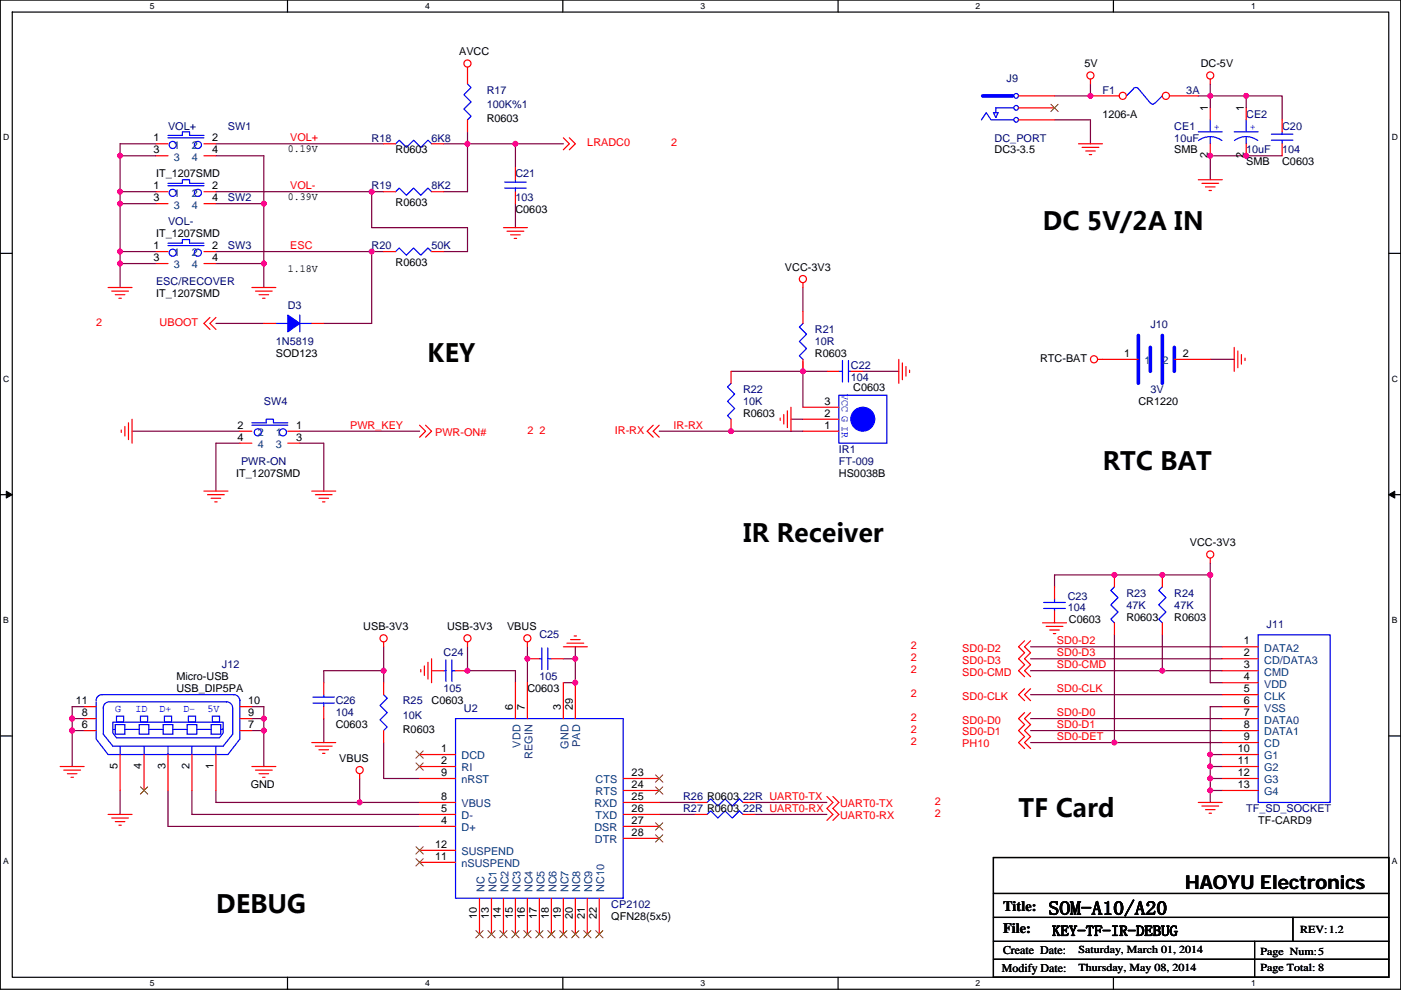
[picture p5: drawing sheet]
<svg xmlns="http://www.w3.org/2000/svg" width="297mm" height="210mm" viewBox="0 0 297 210" stroke-linecap="round" stroke-linejoin="round" font-family="sans-serif">
<path d="M.1 0h296.9v209.8h-296.9zM2.6 2.6h291.8v204.7h-291.8z" fill="none" stroke="#000" stroke-width=".25"/>
<g fill="#fff">
<path d="M31.8 .3h1v2h-1z"/>
<path d="M31.8 207.5h1v2.1h-1z"/>
</g>
<path d="M61 0v2.6M61 207.3v2.5" fill="none" stroke="#000" stroke-width=".25"/>
<g fill="#fff">
<path d="M90.1 .3h1v2h-1z"/>
<path d="M90.1 207.5h1v2.1h-1z"/>
</g>
<path d="M119.3 0v2.6M119.3 207.3v2.5" fill="none" stroke="#000" stroke-width=".25"/>
<g fill="#fff">
<path d="M148.5 .3h1v2h-1z"/>
<path d="M148.5 207.5h1v2.1h-1z"/>
</g>
<path d="M177.7 0v2.6M177.7 207.3v2.5" fill="none" stroke="#000" stroke-width=".25"/>
<g fill="#fff">
<path d="M206.9 .3h1v2h-1z"/>
<path d="M206.9 207.5h1v2.1h-1z"/>
</g>
<path d="M236.1 0v2.6M236.1 207.3v2.5" fill="none" stroke="#000" stroke-width=".25"/>
<g fill="#fff">
<path d="M265.2 .3h1v2h-1z"/>
<path d="M265.2 207.5h1v2.1h-1z"/>
<path d="M.7 28.2h1.3v2h-1.3z"/>
<path d="M295.1 28.2h1.3v2h-1.3z"/>
<path d="M.7 79.3h1.3v2.1h-1.3z"/>
<path d="M295.1 79.3h1.3v2.1h-1.3z"/>
</g>
<path d="M.1 53.7h2.5M294.4 53.7h2.6" fill="none" stroke="#000" stroke-width=".25"/>
<g fill="#fff">
<path d="M.7 130.5h1.2v2h-1.2z"/>
<path d="M295.1 130.5h1.2v2h-1.2z"/>
</g>
<path d="M.1 104.9h2.5M294.4 104.9h2.6" fill="none" stroke="#000" stroke-width=".25"/>
<path d="M1.3 104.2l1.3 .7-1.3 .7zM294.4 104.9l1.3-.7v1.4z" fill="#000" stroke="#000" stroke-width=".21"/>
<g fill="#fff">
<path d="M.7 181.7h1.2v2h-1.2z"/>
<path d="M295.1 181.7h1.2v2h-1.2z"/>
</g>
<path d="M.1 156.1h2.5M294.4 156.1h2.6M210.6 181.9h83.8v25.4h-83.8zM210.6 189.5h83.8M210.6 194.6h83.8M210.6 199.7h83.8M266 199.7v7.6M274.1 194.6v5.1M210.6 203.5h83.8" fill="none" stroke="#000" stroke-width=".25"/>
<g fill="none" stroke="#800040" stroke-width=".25">
<path d="M231.2 17.8v2.5h-7.6M256.6 17.8v2.5M25.5 33v7.7h7.6M33.1 30.5h-7.6v2.5h7.6M45.8 30.5h35.5M45.8 33h10.1v10.2M94 30.5h5.1M99.1 30.5h10.2v5.1M99.1 28v2.5M99.1 30.5v10.2h-5.1M109.3 30.5h10.1M223.6 25.4h7.6v5.1"/>
<path d="M254.1 20.3h2.5M256.6 20.3h7.6v2.6M256.6 20.3v2.6M264.2 20.3h7.6v5.1M271.8 33h-15.2v5.1M25.5 53.4v2.5h7.6M25.5 55.9v5.1M25.5 40.7v2.5M25.5 43.2h7.6M25.5 43.2v10.2h7.6M45.8 55.9h10.1M45.8 43.2h10.1"/>
<path d="M45.8 40.7h33M45.8 53.4h33v15.2h-10.2M55.9 55.9v5.1M55.9 43.2v12.7M78.8 40.7h2.5M78.8 53.4h2.5M78.8 40.7v7.6h20.3v5.1h-5.1M109.3 43.2v5.1M45.8 68.6h10.1M155 78.8h15.2M170.2 61v5.1M170.2 78.8h5.1"/>
<path d="M170.2 78.8v7.6M170.2 76.7v2.1M182.9 78.8h7.7M256.6 76.2h5.1M28 91.5h22.9M50.9 94h-5.1v10.2M63.6 94h5v10.2M63.6 91.5h25.4M139.8 91.5h30.4M167.7 88.9h2.5M256.6 119.4v2.5M81.3 137.2v5.1"/>
<path d="M99.1 137.2v5.1h10.2v2.5M111.8 137.2v7.6M119.4 139.7h2.6M122 139.7v5.1h-2.6M122 137.2v2.5M218.5 139.7h40.6M218.5 137.2h40.6M236.3 134.6v22.9M246.4 134.6v7.7M256.6 121.9v22.9h2.5M256.6 121.9h-33v2.6M15.3 155v7.6"/>
<path d="M15.3 152.4v2.6M15.3 155h2.5M15.3 152.4h2.5M17.8 149.9h-2.5v2.5M53.4 149.9h2.5v2.5M53.4 152.4h2.5M53.4 155h2.5M55.9 155v7.6M55.9 152.4v2.6M68.6 152.4v5.1M81.3 142.3v2.5M81.3 157.5v7.6h7.7"/>
<path d="M81.3 142.3h-12.7v2.5M218.5 142.3h27.9M218.5 147.3h40.6M218.5 155h40.6M218.5 152.4h40.6M218.5 157.5h17.8M236.3 157.5h22.8M246.4 142.3h12.7M259.1 149.9h-2.5v10.1M25.5 167.7v5M35.6 167.7v7.6h53.4M40.7 167.7v5h48.3"/>
<path d="M45.8 167.7v2.5h30.5M76.3 170.2h12.7M76.3 165.1v5.1M139.8 170.2h7.6M139.8 172.7h7.6M160.1 170.2h15.2M160.1 172.7h15.2M256.6 162.6v2.5M256.6 167.7v2.5M256.6 160v2.6M256.6 162.6h2.5M256.6 160h2.5"/>
<path d="M256.6 165.1h2.5M256.6 167.7h2.5M256.6 165.1v2.6"/>
</g>
<g fill="#f0f" stroke="#f0f" stroke-width=".25">
<circle cx="246.4" cy="142.2" r=".5"/>
<circle cx="256.6" cy="162.6" r=".5"/>
<circle cx="256.6" cy="167.6" r=".5"/>
<circle cx="81.3" cy="142.2" r=".5"/>
<circle cx="78.8" cy="40.6" r=".5"/>
<circle cx="109.3" cy="30.5" r=".5"/>
<circle cx="99.1" cy="30.5" r=".5"/>
<circle cx="25.4" cy="33" r=".5"/>
<circle cx="25.4" cy="55.9" r=".5"/>
<circle cx="55.9" cy="43.2" r=".5"/>
<circle cx="25.4" cy="53.3" r=".5"/>
<circle cx="25.4" cy="43.2" r=".5"/>
<circle cx="25.4" cy="40.6" r=".5"/>
<circle cx="55.9" cy="55.9" r=".5"/>
<circle cx="15.3" cy="152.4" r=".5"/>
<circle cx="15.3" cy="154.9" r=".5"/>
<circle cx="55.9" cy="154.9" r=".5"/>
<circle cx="55.9" cy="152.4" r=".5"/>
<circle cx="111.8" cy="139.7" r=".5"/>
<circle cx="76.2" cy="170.2" r=".5"/>
<circle cx="78.8" cy="53.3" r=".5"/>
<circle cx="236.3" cy="157.5" r=".5"/>
<circle cx="256.6" cy="121.9" r=".5"/>
<circle cx="246.4" cy="121.9" r=".5"/>
<circle cx="256.6" cy="160" r=".5"/>
<circle cx="236.3" cy="121.9" r=".5"/>
<circle cx="122" cy="144.8" r=".5"/>
<circle cx="122" cy="139.7" r=".5"/>
<circle cx="99.1" cy="142.2" r=".5"/>
<circle cx="256.6" cy="165.1" r=".5"/>
<circle cx="155" cy="91.4" r=".5"/>
<circle cx="170.2" cy="78.7" r=".5"/>
<circle cx="256.6" cy="20.3" r=".5"/>
<circle cx="231.2" cy="20.3" r=".5"/>
<circle cx="264.2" cy="20.3" r=".5"/>
<circle cx="264.2" cy="33" r=".5"/>
<circle cx="256.6" cy="33" r=".5"/>
</g>
<g fill="none" stroke="#f00" stroke-width=".25">
<path d="M99.1 14.2v1.1M231.2 16.8v1M256.6 16.8v1M81.3 30.5h2.6M91.5 30.5h2.5M109.3 35.6v2.5M119.4 29.2l1.3 1.3-1.3 1.3M120.7 29.2l1.3 1.3-1.3 1.3M228.7 30.5h5M229.4 31.3h3.6M230.2 32h2M230.9 32.8h.6"/>
<path d="M254.1 38.1h5M254.8 38.9h3.6M255.6 39.6h2M256.6 22.9v2.5M256.6 30.5v2.5M264.2 22.9v2.5M264.2 30.5v2.5M271.8 25.4v2.6M271.8 30.5v2.5M81.3 53.4h2.6M81.3 40.7h2.6M91.5 53.4h2.5"/>
<path d="M91.5 40.7h2.5M106.7 48.3h5.1M107.5 49h3.6M108.3 49.8h2M109 50.6h.5M109.3 40.7v2.5M170.2 60v1M256.3 40.4h.6M22.9 61h5.1M23.7 61.7h3.5M24.4 62.5h2.1M25.2 63.3h.5"/>
<path d="M44.5 67.3l-1.3 1.3 1.3 1.3M45.8 67.3l-1.3 1.3 1.3 1.3M53.4 61h5.1M54.2 61.7h3.5M54.9 62.5h2.1M55.7 63.3h.5M55.9 68.6h2.6M66.1 68.6h2.5M155 78.8v2.5M170.2 76.2v2.6M170.2 66.1v2.5M175.3 78.8h2.6"/>
<path d="M180.4 78.8h2.5M190.6 76.2v5.1M191.3 77v3.5M192.1 77.7v2.1M192.8 78.5v.5M232.7 76.2h8.7M249 76.2h7.6M261.7 73.7v5.1M262.4 74.4v3.6M263.2 75.2v2M264 76v.5M25.7 91.2v.5"/>
<path d="M26.5 90.4v2.1M27.2 89.7v3.5M28 88.9v5.1M89 90.2l1.2 1.3-1.2 1.2M90.2 90.2l1.3 1.3-1.3 1.2M138.5 90.2l-1.3 1.3 1.3 1.2M139.8 90.2l-1.3 1.3 1.3 1.2M155 88.9v2.6M165.4 88.7v.5M166.2 87.9v2M166.9 87.1v3.6M167.7 86.4v5.1"/>
<path d="M170.2 91.5h7.7M170.2 88.9h7.7M170.2 86.4h7.7M43.2 104.2h5.1M44 104.9h3.6M44.8 105.7h2M45.5 106.4h.5M66.1 104.2h5.1M66.9 104.9h3.5M67.6 105.7h2.1M68.4 106.4h.5M256.6 118.4v1"/>
<path d="M81.3 136.2v1M91.5 139.7v5.1M99.1 136.2v1M111.8 139.7h2.6M111.8 136.2v1M116.9 139.7h2.5M119.4 137.2h5.1M120.2 136.4h3.6M121 135.7h2M121.7 134.9h.5M217.2 135.9l-1.2 1.3 1.2 1.3-1.2 1.2 1.2 1.3-1.2 1.3 1.2 1.2M218.5 135.9l-1.3 1.3 1.3 1.3-1.3 1.2 1.3 1.3-1.3 1.3 1.3 1.2"/>
<path d="M221 132.1h5.1M221.8 132.9h3.6M222.6 133.6h2M223.3 134.4h.5M223.6 129.6v2.5M223.6 124.5v2.5M236.3 132.1v2.5M236.3 121.9v2.6M246.4 132.1v2.5M246.4 121.9v2.6M259.1 139.7h7.7M259.1 137.2h7.7"/>
<path d="M17.8 152.4h2.6M17.8 155h2.6M17.8 149.9h2.6M50.9 155h2.5M50.9 152.4h2.5M50.9 149.9h2.5M66.1 157.5h5.1M66.9 158.3h3.5M67.6 159h2.1M68.4 159.8h.5M68.6 144.8v2.5M68.6 149.9v2.5"/>
<path d="M81.3 144.8v2.5M81.3 155v2.5M89.2 142v.5M90 141.2v2.1M90.7 140.5v3.5M91.5 142.3h2.5M96.6 142.3h2.5M109.3 144.8v7.6M111.8 144.8v7.6M119.4 144.8v7.6M122 144.8v7.6M217.2 146.1l-1.2 1.2 1.2 1.3"/>
<path d="M217.2 151.2l-1.2 1.2 1.2 1.3-1.2 1.3 1.2 1.2-1.2 1.3 1.2 1.3M218.5 146.1l-1.3 1.2 1.3 1.3M218.5 151.2l-1.3 1.2 1.3 1.3-1.3 1.3 1.3 1.2-1.3 1.3 1.3 1.3M259.1 142.3h7.7M259.1 144.8h7.7M259.1 147.3h7.7M259.1 149.9h7.7M259.1 152.4h7.7M259.1 155h7.7M259.1 157.5h7.7M12.8 162.6h5M13.5 163.3h3.6"/>
<path d="M14.3 164.1h2M15 164.9h.6M22.9 172.7h5.1M23.7 173.5h3.5M24.4 174.3h2.1M25.2 175h.5M25.5 160v7.7M30.5 160v7.7M35.6 160v7.7M40.7 160v7.7M45.8 160v7.7M53.4 162.6h5.1"/>
<path d="M54.2 163.3h3.5M54.9 164.1h2.1M55.7 164.9h.5M76.3 164.1v1M89 160h7.6M89 162.6h7.6M89 175.3h7.6M89 172.7h7.6M89 170.2h7.6M89 165.1h7.6M132.1 165.1h7.7M132.1 167.7h7.7"/>
<path d="M132.1 170.2h7.7M132.1 172.7h7.7M132.1 175.3h7.7M132.1 177.8h7.7M147.4 170.2h2.5M147.4 172.7h2.5M157.5 170.2h2.6M157.5 172.7h2.6M175.3 168.9l1.3 1.3-1.3 1.3 1.3 1.2-1.3 1.3M176.6 168.9l1.3 1.3-1.3 1.3 1.3 1.2-1.3 1.3M254.1 170.2h5M254.8 171h3.6"/>
<path d="M255.6 171.7h2M256.3 172.5h.6M259.1 160h7.7M259.1 162.6h7.7M259.1 165.1h7.7M259.1 167.7h7.7M89 182.9h7.6M89 180.4h7.6M101.7 190.5v7.6M104.2 190.5v7.6M106.7 190.5v7.6M109.3 190.5v7.6"/>
<path d="M111.8 190.5v7.6M114.4 190.5v7.6M116.9 190.5v7.6M119.4 190.5v7.6M122 190.5v7.6M124.5 190.5v7.6M127.1 190.5v7.6"/>
<circle cx="99.1" cy="13.5" r=".76"/>
<circle cx="231.2" cy="16" r=".76"/>
<circle cx="256.6" cy="16" r=".76"/>
<circle cx="170.2" cy="59.2" r=".76"/>
<circle cx="231.9" cy="76.2" r=".76"/>
<circle cx="256.6" cy="117.6" r=".76"/>
<circle cx="81.3" cy="135.4" r=".76"/>
<circle cx="99.1" cy="135.4" r=".76"/>
<circle cx="111.8" cy="135.4" r=".76"/>
<circle cx="76.2" cy="163.3" r=".76"/>
</g>
<g fill="none" stroke="#00f" stroke-width=".25">
<path d="M240.3 18.8l-1.5 1.5M241.4 18.8l-.6-.2-.5 .2M241.4 18.8l2.5 3.1M83.9 30.5l.7-.8 1.6 1.6 1.5-1.6 1.5 1.6 1.5-1.6 .8 .8M107 39.9h4.6M107 38.6h4.6M109.3 38.1v.5M109.3 39.9v.8M244.8 21.8l-.4 .3-.5-.3M246.4 20.3l-1.5 1.6M254.1 28h5M254.1 29.8a4.1 4.1 0 0 1 5 0"/>
<path d="M256.6 29v1.5M256.6 25.4v2.6M261.7 28h5.1M261.7 29.8a4.1 4.1 0 0 1 5 0M264.2 29v1.5M264.2 25.4v2.6M269.6 29.7h4.5M269.6 28.5h4.5M271.8 28v.5M271.8 29.7v.8M83.9 53.4l.7-.8 1.6 1.5 1.5-1.5 1.5 1.5 1.5-1.5 .8 .8M83.9 40.7l.7-.8 1.6 1.5 1.5-1.5 1.5 1.5 1.5-1.5 .8 .8"/>
<path d="M58.5 68.6h2.5M63.6 66.8v3.6M63.6 68.6h2.5M170.2 68.6l-.7 .8 1.5 1.5-1.5 1.5 1.5 1.5-1.5 1.6 .7 .7M177.9 78.8h.7M178.6 76.5v4.5M179.9 76.5v4.5M179.9 78.8h.5M155 81.3l-.8 .8 1.6 1.5-1.6 1.5 1.6 1.5-1.6 1.6 .8 .7M177.9 83.8h10.1v10.2h-10.1zM94.5 140v4.5M95.8 140v4.5"/>
<path d="M114.4 139.7h.5M114.9 137.4v4.6M116.1 137.4v4.6M116.1 139.7h.8M221.3 127.8h4.6M221.3 129.1h4.6M223.6 129.1v.5M223.6 127v.8M236.3 124.5l-.8 .7 1.5 1.6-1.5 1.5 1.5 1.5-1.5 1.5 .8 .8M246.4 124.5l-.7 .7 1.5 1.6-1.5 1.5 1.5 1.5-1.5 1.5 .7 .8M266.8 134.6h15.2v35.6h-15.2zM23.9 154.7h.5"/>
<path d="M24.4 153.7h2.1v2h-2.1zM24.7 151.9h1.5v1.3h-1.5zM25.5 158.3v1.7M26.5 154.7h3M29.5 153.7h2.1v2h-2.1zM29.8 151.9h1.5v1.3h-1.5zM30.5 158.3v1.7M31.6 154.7h3M34.6 153.7h2v2h-2zM34.9 151.9h1.5v1.3h-1.5zM35.6 158.3v1.7M36.6 154.7h3.1"/>
<path d="M39.7 153.7h2v2h-2zM39.9 151.9h1.6v1.3h-1.6zM40.7 158.3v1.7M41.7 154.7h3.1M44.8 153.7h2v2h-2zM45 151.9h1.5v1.3h-1.5zM45.8 158.3v1.7M46.8 154.7h.5v-1.5h-23.4v2.3l.8 1h21.8l.8-1v-.8M48 148.9a1.26 1.26 0 0 1 1.3 1.2M48.1 148.9h-24.9a1.24 1.24 0 0 0-1.3 1.2v5.6l2 2.6h23.4l2-2.6v-5.6M49.6 147.3a1.26 1.26 0 0 1 1.2 1.3M49.6 147.3h-27.9a1.24 1.24 0 0 0-1.3 1.3"/>
<path d="M50.9 148.4v8.3l-2.6 3.3h-25.4l-2.5-3.3v-7.8M66.4 149.1h4.5M66.4 147.8h4.5M68.6 147.3v.5M68.6 149.1v.8M81.3 147.3l.8 .8-1.5 1.5 1.5 1.6-1.5 1.5 1.5 1.5-.8 .8M94 142.3h.5M95.8 142.3h.8M96.6 152.4h35.5v38.1h-35.5zM149.9 170.2l.8-.8 1.5 1.6 1.5-1.6 1.6 1.6 1.5-1.6 .7 .8M149.9 172.7l.8-.7 1.5 1.5 1.5-1.5 1.6 1.5 1.5-1.5 .7 .7"/>
</g>
<g fill="none" stroke="#804000" stroke-width=".21">
<path d="M88.2 159.3l1.5 1.5M89.7 159.3l-1.5 1.5M29.8 166.9l1.5 1.5M31.3 166.9l-1.5 1.5M88.2 161.8l1.5 1.6M88.2 179.6l1.5 1.5M89.7 161.8l-1.5 1.6M89.7 179.6l-1.5 1.5M139 164.4l1.5 1.5M139 166.9l1.5 1.5M139 174.5l1.5 1.6M139 177.1l1.5 1.5"/>
<path d="M140.5 164.4l-1.5 1.5M140.5 166.9l-1.5 1.5M140.5 174.5l-1.5 1.6M140.5 177.1l-1.5 1.5M88.2 182.1l1.5 1.6M89.7 182.1l-1.5 1.6M100.9 197.4l1.5 1.5M102.4 197.4l-1.5 1.5M103.4 197.4l1.6 1.5M105 197.4l-1.6 1.5M106 197.4l1.5 1.5M107.5 197.4l-1.5 1.5"/>
<path d="M108.5 197.4l1.6 1.5M110 197.4l-1.5 1.5M111.1 197.4l1.5 1.5M112.6 197.4l-1.6 1.5M113.6 197.4l1.5 1.5M115.1 197.4l-1.5 1.5M116.1 197.4l1.6 1.5M117.7 197.4l-1.6 1.5M118.7 197.4l1.5 1.5M120.2 197.4l-1.5 1.5M121.2 197.4l1.6 1.5M122.7 197.4l-1.5 1.5"/>
<path d="M123.8 197.4l1.5 1.5M125.3 197.4l-1.6 1.5M126.3 197.4l1.5 1.5M127.8 197.4l-1.5 1.5"/>
</g>
<path d="M241.4 71.1v10.2M243.9 73.7v5.1M246.4 71.1v10.2M249 73.7v5.1" fill="none" stroke="#00f" stroke-width=".76"/>
<g fill="#00f" stroke="#00f" stroke-width=".25">
<path d="M61 66.8l2.6 1.8-2.6 1.8z" fill-rule="evenodd"/>
<circle cx="182.9" cy="88.9" r="2.53"/>
</g>
<circle cx="238" cy="20.3" r=".76" fill="#fff" stroke="#f00" stroke-width=".25"/>
<path d="M231.2 20.3h6.1" fill="none" stroke="#f00" stroke-width=".25"/>
<circle cx="247.2" cy="20.3" r=".76" fill="#fff" stroke="#f00" stroke-width=".25"/>
<g fill="none" stroke="#f00" stroke-width=".25">
<path d="M99.1 15.3v2.5M33.1 30.5h2.5M33.1 33h2.5M43.2 30.5h2.6M43.2 33h2.6M99.1 25.4v2.6M216 25.4h7.6M216 22.9h7.6M216 20.3h7.6M248 20.3h6.1M33.1 40.7h2.5M33.1 43.2h2.5"/>
<path d="M33.1 53.4h2.5M33.1 55.9h2.5M43.2 40.7h2.6M43.2 43.2h2.6M43.2 53.4h2.6M43.2 55.9h2.6M50.9 91.5h2.5M50.9 94h2.5M61 91.5h2.6M61 94h2.6"/>
</g>
<g fill="none" stroke="#00f" stroke-width=".25">
<path d="M99.1 17.8l.8 .8-1.5 1.5 1.5 1.5-1.5 1.5 1.5 1.6-.8 .7M35.6 38.9h3.1v-.8h1.5v.8h3M35.6 28.7h3.1v-.7h1.5v.7h3M35.6 39.4h7.6M35.6 29.2h7.6M208.1 25.4l1-1.5 1 1.5h4.8M210.6 23.9h1l-.5 1zM214.9 22.9h-3.8v1M35.6 51.6h3.1v-.8h1.5v.8h3M35.6 52.1h7.6M53.4 89.7h3v-.8h1.6v.8h3M53.4 90.2h7.6"/>
<circle cx="36.6" cy="30.7" r=".76"/>
<circle cx="42" cy="30.7" r=".76"/>
<circle cx="215.4" cy="22.9" r=".5"/>
<circle cx="215.4" cy="25.4" r=".5"/>
<circle cx="215.4" cy="20.3" r=".5"/>
<circle cx="36.6" cy="40.9" r=".76"/>
<circle cx="36.6" cy="53.6" r=".76"/>
<circle cx="42" cy="53.6" r=".76"/>
<circle cx="42" cy="40.9" r=".76"/>
<circle cx="54.7" cy="91.7" r=".76"/>
<circle cx="60" cy="91.7" r=".76"/>
</g>
<path d="M208.3 20.3h6.4" fill="none" stroke="#00f" stroke-width=".76"/>
<path d="M222.8 22.1l1.6 1.6M224.3 22.1l-1.5 1.6" fill="none" stroke="#804000" stroke-width=".21"/>
<g fill="#f0f" stroke="#f0f" stroke-width=".25">
<circle cx="246.4" cy="142.2" r=".5"/>
<circle cx="256.6" cy="162.6" r=".5"/>
<circle cx="256.6" cy="167.6" r=".5"/>
<circle cx="81.3" cy="142.2" r=".5"/>
<circle cx="78.8" cy="40.6" r=".5"/>
<circle cx="109.3" cy="30.5" r=".5"/>
<circle cx="99.1" cy="30.5" r=".5"/>
<circle cx="25.4" cy="33" r=".5"/>
<circle cx="25.4" cy="55.9" r=".5"/>
<circle cx="55.9" cy="43.2" r=".5"/>
<circle cx="25.4" cy="53.3" r=".5"/>
<circle cx="25.4" cy="43.2" r=".5"/>
<circle cx="25.4" cy="40.6" r=".5"/>
<circle cx="55.9" cy="55.9" r=".5"/>
<circle cx="15.3" cy="152.4" r=".5"/>
<circle cx="15.3" cy="154.9" r=".5"/>
<circle cx="55.9" cy="154.9" r=".5"/>
<circle cx="55.9" cy="152.4" r=".5"/>
<circle cx="111.8" cy="139.7" r=".5"/>
<circle cx="76.2" cy="170.2" r=".5"/>
<circle cx="78.8" cy="53.3" r=".5"/>
<circle cx="236.3" cy="157.5" r=".5"/>
<circle cx="256.6" cy="121.9" r=".5"/>
<circle cx="246.4" cy="121.9" r=".5"/>
<circle cx="256.6" cy="160" r=".5"/>
<circle cx="236.3" cy="121.9" r=".5"/>
<circle cx="122" cy="144.8" r=".5"/>
<circle cx="122" cy="139.7" r=".5"/>
<circle cx="99.1" cy="142.2" r=".5"/>
<circle cx="256.6" cy="165.1" r=".5"/>
<circle cx="155" cy="91.4" r=".5"/>
<circle cx="170.2" cy="78.7" r=".5"/>
<circle cx="256.6" cy="20.3" r=".5"/>
<circle cx="231.2" cy="20.3" r=".5"/>
<circle cx="264.2" cy="20.3" r=".5"/>
<circle cx="264.2" cy="33" r=".5"/>
<circle cx="256.6" cy="33" r=".5"/>
</g>
<g font-size="5.3">
<text x="221" y="48.9">DC 5V/2A IN</text>
<text x="90.5" y="76.8">KEY</text>
<text x="233.7" y="99.7">RTC BAT</text>
<text x="157.5" y="114.9">IR Receiver</text>
<text x="216" y="173.3">TF Card</text>
<text x="45.8" y="193.6">DEBUG</text>
</g>
<g font-size="4.1">
<text x="251.3" y="188.5">HAOYU Electronics</text>
<text x="222.3" y="194">SOM-A10/A20</text>
</g>
<g font-size="3">
<text x="212.7" y="193.3">Title:</text>
<text x="212.7" y="197.9">File:</text>
<text x="223.1" y="198.5">KEY-TF-IR-DEBUG</text>
</g>
<g font-size="2.5">
<text x="212.7" y="202.4">Create Date:</text>
<text x="212.4" y="206.2">Modify Date:</text>
</g>
<g font-size="2.3">
<text x="97.3" y="11.7">AVCC</text>
<text x="229.9" y="14.3">5V</text>
<text x="254.6" y="14.3">DC-5V</text>
<text x="256.1" y="23.6" transform="rotate(-90 256.1 23.6)">1</text>
<text x="263.7" y="23.6" transform="rotate(-90 263.7 23.6)">1</text>
<text x="32.6" y="30">1</text>
<text x="45" y="30">2</text>
<text x="103.2" y="26">R0603</text>
<text x="233.7" y="24.9">1206-A</text>
<text x="32.6" y="32.5">3</text>
<text x="45" y="32.5">4</text>
<text x="61" y="32.3">0.19V</text>
<text x="83.9" y="32.6">R0603</text>
<text x="210.9" y="32.6">DC3-3.5</text>
<text x="249" y="32.6">SMB</text>
<text x="256.1" y="33.6" transform="rotate(-90 256.1 33.6)">2</text>
<text x="263.7" y="33.6" transform="rotate(-90 263.7 33.6)">2</text>
<text x="264.2" y="35.1">SMB</text>
<text x="271.8" y="35.1">C0603</text>
<text x="32.6" y="40.1">1</text>
<text x="33.1" y="37.6">IT_1207SMD</text>
<text x="45" y="40.1">2</text>
<text x="32.6" y="42.7">3</text>
<text x="45" y="42.7">4</text>
<text x="61" y="42.5">0.39V</text>
<text x="83.9" y="43.7">R0603</text>
<text x="109.3" y="45.3">C0603</text>
<text x="32.6" y="52.8">1</text>
<text x="33.1" y="50.3">IT_1207SMD</text>
<text x="45" y="52.8">2</text>
<text x="32.6" y="55.4">3</text>
<text x="45" y="55.4">4</text>
<text x="61" y="57.7">1.18V</text>
<text x="83.9" y="56.4">R0603</text>
<text x="166.4" y="57.4">VCC-3V3</text>
<text x="33.1" y="63">IT_1207SMD</text>
<text x="58.5" y="75.7">SOD123</text>
<text x="172.8" y="75.7">R0603</text>
<text x="220.5" y="76.8">RTC-BAT</text>
<text x="238.3" y="75.7">1</text>
<text x="250.8" y="75.7">2</text>
<text x="180.9" y="82.8">C0603</text>
<text x="157.5" y="88.4">R0603</text>
<text x="174.8" y="88.4">2</text>
<text x="174.8" y="85.9">3</text>
<text x="241.4" y="85.9">CR1220</text>
<text x="50.4" y="90.9">2</text>
<text x="50.4" y="93.5">4</text>
<text x="62.8" y="90.9">1</text>
<text x="62.8" y="93.5">3</text>
<text x="174.8" y="90.9">1</text>
<text x="50.1" y="101.1">IT_1207SMD</text>
<text x="177.9" y="101.1">HS0038B</text>
<text x="252.3" y="115.9">VCC-3V3</text>
<text x="238.8" y="131.6">R0603</text>
<text x="249" y="131.6">R0603</text>
<text x="77" y="133.6">USB-3V3</text>
<text x="94.8" y="133.6">USB-3V3</text>
<text x="107.5" y="133.6">VBUS</text>
<text x="226.6" y="132.1">C0603</text>
<text x="263.7" y="136.7">1</text>
<text x="263.7" y="139.2">2</text>
<text x="263.7" y="141.7">3</text>
<text x="16.1" y="149.4">11</text>
<text x="37.4" y="144.3">Micro-USB</text>
<text x="37.4" y="146.9">USB_DIP5PA</text>
<text x="52.6" y="149.4">10</text>
<text x="91.5" y="149.4">C0603</text>
<text x="111.8" y="146.9">C0603</text>
<text x="263.7" y="144.3">4</text>
<text x="263.7" y="146.8">5</text>
<text x="263.7" y="149.4">6</text>
<text x="17.3" y="151.9">8</text>
<text x="17.3" y="154.4">6</text>
<text x="52.6" y="154.4">7</text>
<text x="52.6" y="151.9">9</text>
<text x="71.2" y="154.5">C0603</text>
<text x="85.4" y="155.5">R0603</text>
<text x="108.8" y="150.6" transform="rotate(-90 108.8 150.6)">6</text>
<text x="111.3" y="150.6" transform="rotate(-90 111.3 150.6)">7</text>
<text x="118.9" y="150.6" transform="rotate(-90 118.9 150.6)">3</text>
<text x="121.5" y="150.6" transform="rotate(-90 121.5 150.6)">29</text>
<text x="263.7" y="151.9">7</text>
<text x="263.7" y="154.4">8</text>
<text x="71.9" y="161.6">VBUS</text>
<text x="93.5" y="159.5">1</text>
<text x="262.4" y="159.5">10</text>
<text x="263.7" y="157">9</text>
<text x="24.9" y="163.1" transform="rotate(-90 24.9 163.1)">5</text>
<text x="30" y="163.1" transform="rotate(-90 30 163.1)">4</text>
<text x="35.1" y="163.1" transform="rotate(-90 35.1 163.1)">3</text>
<text x="40.2" y="163.1" transform="rotate(-90 40.2 163.1)">2</text>
<text x="45.3" y="163.1" transform="rotate(-90 45.3 163.1)">1</text>
<text x="53.1" y="167.2">GND</text>
<text x="93.5" y="162.1">2</text>
<text x="93.5" y="164.6">9</text>
<text x="133.9" y="164.6">23</text>
<text x="133.9" y="167.1">24</text>
<text x="262.4" y="162.1">11</text>
<text x="262.4" y="164.6">12</text>
<text x="262.4" y="167.1">13</text>
<text x="93.5" y="172.2">5</text>
<text x="93.5" y="169.7">8</text>
<text x="133.9" y="169.7">25</text>
<text x="133.9" y="172.2">26</text>
<text x="92.3" y="179.8">12</text>
<text x="93.5" y="174.8">4</text>
<text x="133.9" y="174.8">27</text>
<text x="133.9" y="177.3">28</text>
<text x="266.8" y="174.8">TF-CARD9</text>
<text x="92.3" y="182.4">11</text>
<text x="101.1" y="194.9" transform="rotate(-90 101.1 194.9)">10</text>
<text x="103.7" y="194.9" transform="rotate(-90 103.7 194.9)">13</text>
<text x="106.2" y="194.9" transform="rotate(-90 106.2 194.9)">14</text>
<text x="108.8" y="194.9" transform="rotate(-90 108.8 194.9)">15</text>
<text x="111.3" y="194.9" transform="rotate(-90 111.3 194.9)">16</text>
<text x="113.8" y="194.9" transform="rotate(-90 113.8 194.9)">17</text>
<text x="116.4" y="194.9" transform="rotate(-90 116.4 194.9)">18</text>
<text x="118.9" y="194.9" transform="rotate(-90 118.9 194.9)">19</text>
<text x="121.5" y="194.9" transform="rotate(-90 121.5 194.9)">20</text>
<text x="124" y="194.9" transform="rotate(-90 124 194.9)">21</text>
<text x="126.5" y="194.9" transform="rotate(-90 126.5 194.9)">22</text>
<text x="129.6" y="195.1">QFN28(5x5)</text>
<text x="275.7" y="197.9">REV:1.2</text>
<text x="228.7" y="202.2">Saturday, March 01, 2014</text>
<text x="267.3" y="202.5">Page Num:5</text>
<text x="228.7" y="206">Thursday, May 08, 2014</text>
<text x="267.3" y="206">Page Total: 8</text>
</g>
<g font-size="2.3" fill="#000080">
<text x="213.4" y="17.3">J9</text>
<text x="103.2" y="19.9">R17</text>
<text x="103.2" y="22.9">100K%1</text>
<text x="233.7" y="19.9">F1</text>
<text x="251.5" y="19.9">3A</text>
<text x="35.6" y="27.5">VOL+</text>
<text x="48.3" y="27.5">SW1</text>
<text x="249" y="27.5">CE1</text>
<text x="264.2" y="24.9">CE2</text>
<text x="271.8" y="27.5">C20</text>
<text x="78.8" y="30">R18</text>
<text x="91.5" y="30">6K8</text>
<text x="210.9" y="30">DC_PORT</text>
<text x="249" y="30">10uF</text>
<text x="264.2" y="32.6">10uF</text>
<text x="271.8" y="32.6">104</text>
<text x="78.8" y="40.2">R19</text>
<text x="91.5" y="40.2">8K2</text>
<text x="109.3" y="37.6">C21</text>
<text x="35.6" y="47.8">VOL-</text>
<text x="48.3" y="42.7">SW2</text>
<text x="109.3" y="42.7">103</text>
<text x="48.3" y="52.9">SW3</text>
<text x="78.8" y="52.9">R20</text>
<text x="91.5" y="52.9">50K</text>
<text x="33.1" y="60.5">ESC/RECOVER</text>
<text x="61" y="65.6">D3</text>
<text x="172.8" y="70.7">R21</text>
<text x="243.9" y="69.6">J10</text>
<text x="58.5" y="73.2">1N5819</text>
<text x="172.8" y="73.2">10R</text>
<text x="157.5" y="83.4">R22</text>
<text x="180.4" y="78.3">C22</text>
<text x="180.4" y="80.8">104</text>
<text x="243.9" y="83.4">3V</text>
<text x="55.9" y="85.9">SW4</text>
<text x="157.5" y="85.9">10K</text>
<text x="51.1" y="98.6">PWR-ON</text>
<text x="177.9" y="96.1">IR1</text>
<text x="177.9" y="98.6">FT-009</text>
<text x="226.4" y="127.3">C23</text>
<text x="226.4" y="129.6">104</text>
<text x="238.8" y="126.5">R23</text>
<text x="238.8" y="129.1">47K</text>
<text x="249" y="126.5">R24</text>
<text x="249" y="129.1">47K</text>
<text x="114.4" y="135.4">C25</text>
<text x="268.5" y="133.1">J11</text>
<text x="47.1" y="141.8">J12</text>
<text x="94" y="139.2">C24</text>
<text x="71.2" y="149.4">C26</text>
<text x="85.4" y="149.4">R25</text>
<text x="94" y="146.9">105</text>
<text x="114.4" y="144.3">105</text>
<text x="71.2" y="151.9">104</text>
<text x="85.4" y="152.4">10K</text>
<text x="98.4" y="150.9">U2</text>
<text x="144.8" y="169.7">R26 R0603</text>
<text x="144.8" y="172.3">R27 R0603</text>
<text x="157.5" y="169.7">22R UART0-TX</text>
<text x="157.5" y="172.3">22R UART0-RX</text>
<text x="264.2" y="172.3">TF_SD_SOCKET</text>
<text x="129.6" y="192.6">CP2102</text>
</g>
<g font-size="2.3" fill="#f00">
<text x="61.5" y="30">VOL+</text>
<text x="124.5" y="31">LRADC0</text>
<text x="142.3" y="31">2</text>
<text x="61.5" y="40.2">VOL-</text>
<text x="61.5" y="52.9">ESC</text>
<text x="20.4" y="69.1">2</text>
<text x="33.8" y="69.1">UBOOT</text>
<text x="74.2" y="91">PWR_KEY</text>
<text x="92.3" y="92.5">PWR-ON#</text>
<text x="111.8" y="92">2</text>
<text x="114.4" y="92">2</text>
<text x="130.4" y="92">IR-RX</text>
<text x="142.8" y="91">IR-RX</text>
<text x="193.1" y="137.7">2</text>
<text x="224.1" y="136.7">SD0-D2</text>
<text x="193.1" y="140.3">2</text>
<text x="193.1" y="142.8">2</text>
<text x="204" y="138.2">SD0-D2</text>
<text x="204" y="140.8">SD0-D3</text>
<text x="204" y="143.3">SD0-CMD</text>
<text x="224.1" y="139.2">SD0-D3</text>
<text x="224.1" y="141.8">SD0-CMD</text>
<text x="193.1" y="147.9">2</text>
<text x="204" y="148.4">SD0-CLK</text>
<text x="224.1" y="146.8">SD0-CLK</text>
<text x="193.1" y="153">2</text>
<text x="193.1" y="155.5">2</text>
<text x="204" y="153.5">SD0-D0</text>
<text x="204" y="156">SD0-D1</text>
<text x="224.1" y="154.5">SD0-D1</text>
<text x="224.1" y="151.9">SD0-D0</text>
<text x="193.1" y="158">2</text>
<text x="204" y="158.5">PH10</text>
<text x="224.1" y="157">SD0-DET</text>
<text x="178.1" y="171.2">UART0-TX</text>
<text x="178.1" y="173.8">UART0-RX</text>
<text x="198.2" y="170.7">2</text>
<text x="198.2" y="173.3">2</text>
</g>
<g font-size="2.3" fill="#00f">
<text x="257.4" y="27.5">+</text>
<text x="265" y="27.5">+</text>
<text x="178.5" y="83.6" transform="rotate(90 178.5 83.6)">VCC G IR</text>
<text x="24.4" y="150.9">G</text>
<text x="28.8" y="150.9">ID</text>
<text x="33.8" y="150.9">D+</text>
<text x="38.9" y="150.9">D-</text>
<text x="44" y="150.9">5V</text>
</g>
<g font-size="2.3" fill="#004080">
<text x="36.9" y="31.5">1</text>
<text x="36.9" y="34.1">3</text>
<text x="40.7" y="31.5">2</text>
<text x="40.7" y="34.1">4</text>
<text x="36.9" y="41.7">1</text>
<text x="40.7" y="41.7">2</text>
<text x="36.9" y="44.2">3</text>
<text x="40.7" y="44.2">4</text>
<text x="36.9" y="54.4">1</text>
<text x="36.9" y="56.9">3</text>
<text x="40.7" y="54.4">2</text>
<text x="40.7" y="56.9">4</text>
<text x="242.6" y="77.3">1</text>
<text x="246.4" y="77.3">2</text>
<text x="54.7" y="92.5">2</text>
<text x="54.7" y="95">4</text>
<text x="58.5" y="92.5">1</text>
<text x="58.5" y="95">3</text>
<text x="268" y="140.8">CD/DATA3</text>
<text x="268" y="143.3">CMD</text>
<text x="268" y="138.2">DATA2</text>
<text x="268" y="145.8">VDD</text>
<text x="268" y="148.4">CLK</text>
<text x="268" y="150.9">VSS</text>
<text x="268" y="153.5">DATA0</text>
<text x="268" y="156">DATA1</text>
<text x="97.9" y="161.1">DCD</text>
<text x="110.3" y="158.6" transform="rotate(-90 110.3 158.6)">VDD</text>
<text x="112.9" y="161" transform="rotate(-90 112.9 161)">REGIN</text>
<text x="120.5" y="158.8" transform="rotate(-90 120.5 158.8)">GND</text>
<text x="123" y="158.5" transform="rotate(-90 123 158.5)">PAD</text>
<text x="268" y="158.5">CD</text>
<text x="268" y="161.1">G1</text>
<text x="97.9" y="163.6">RI</text>
<text x="97.9" y="166.2">nRST</text>
<text x="126.3" y="166.2">CTS</text>
<text x="268" y="163.6">G2</text>
<text x="268" y="166.2">G3</text>
<text x="97.9" y="173.8">D-</text>
<text x="97.9" y="171.2">VBUS</text>
<text x="126" y="171.2">RXD</text>
<text x="126.3" y="168.7">RTS</text>
<text x="126.3" y="173.8">TXD</text>
<text x="268" y="168.7">G4</text>
<text x="97.9" y="176.3">D+</text>
<text x="126" y="176.3">DSR</text>
<text x="126.1" y="178.9">DTR</text>
<text x="97.9" y="183.9">nSUSPEND</text>
<text x="97.9" y="181.4">SUSPEND</text>
<text x="102.7" y="189.3" transform="rotate(-90 102.7 189.3)">NC</text>
<text x="105.3" y="189.3" transform="rotate(-90 105.3 189.3)">NC1</text>
<text x="107.8" y="189.3" transform="rotate(-90 107.8 189.3)">NC2</text>
<text x="110.3" y="189.3" transform="rotate(-90 110.3 189.3)">NC3</text>
<text x="112.9" y="189.3" transform="rotate(-90 112.9 189.3)">NC4</text>
<text x="115.4" y="189.3" transform="rotate(-90 115.4 189.3)">NC5</text>
<text x="118" y="189.3" transform="rotate(-90 118 189.3)">NC6</text>
<text x="120.5" y="189.3" transform="rotate(-90 120.5 189.3)">NC7</text>
<text x="123" y="189.3" transform="rotate(-90 123 189.3)">NC8</text>
<text x="125.6" y="189.3" transform="rotate(-90 125.6 189.3)">NC9</text>
<text x="128.1" y="189.3" transform="rotate(-90 128.1 189.3)">NC10</text>
</g>
<g font-size="1.8">
<text x="31.8" y="1.9">5</text>
<text x="90.1" y="1.9">4</text>
<text x="148.5" y="1.9">3</text>
<text x="206.9" y="1.9">2</text>
<text x="265.2" y="1.9">1</text>
<text x=".7" y="29.8">D</text>
<text x="295.1" y="29.8">D</text>
<text x=".7" y="81">C</text>
<text x="295.1" y="81">C</text>
<text x=".7" y="132.1">B</text>
<text x="295.1" y="132.1">B</text>
<text x=".7" y="183.3">A</text>
<text x="295.1" y="183.3">A</text>
<text x="31.8" y="209.2">5</text>
<text x="90.1" y="209.2">4</text>
<text x="148.5" y="209.2">3</text>
<text x="206.9" y="209.2">2</text>
<text x="265.2" y="209.2">1</text>
</g>
</svg>
